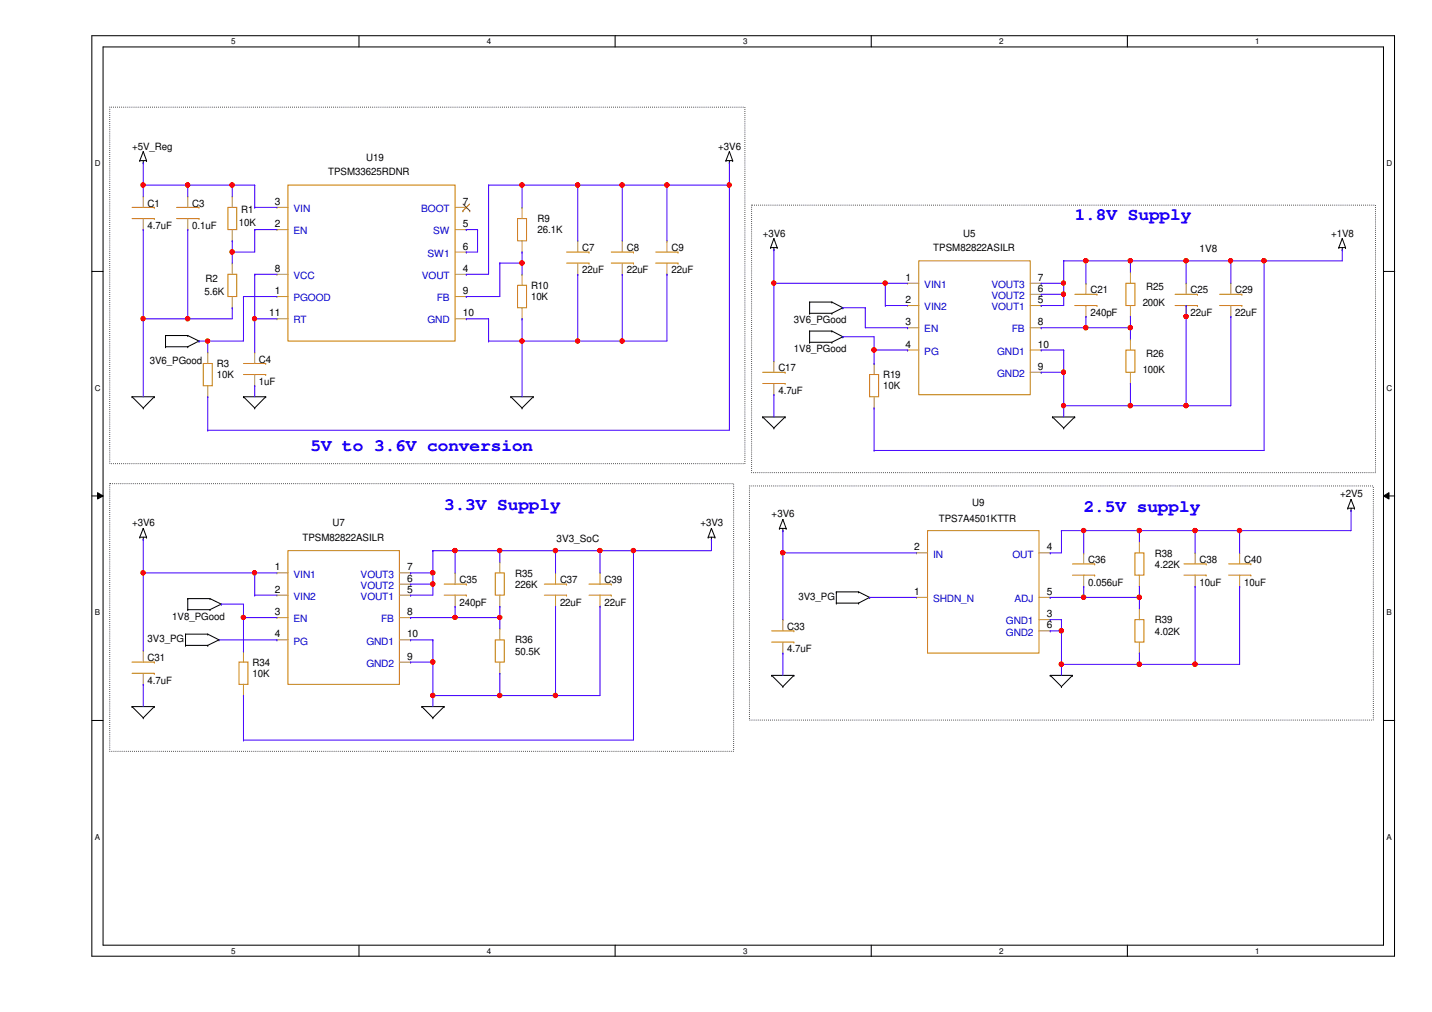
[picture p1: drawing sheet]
<svg xmlns="http://www.w3.org/2000/svg" width="297mm" height="210mm" viewBox="0 0 297 210" stroke-linecap="round" stroke-linejoin="round" font-family="sans-serif">
<path d="M19.1 7.4h270.2v190.9h-270.2zM21.4 9.7h265.6v186.3h-265.6z" fill="none" stroke="#000" stroke-width=".21"/>
<g fill="#fff">
<path d="M47.9 7.7h1v1.8h-1z"/>
<path d="M47.9 196.3h1v1.9h-1z"/>
</g>
<path d="M74.5 7.4v2.3M74.5 196v2.4" fill="none" stroke="#000" stroke-width=".21"/>
<g fill="#fff">
<path d="M101 7.7h.9v1.8h-.9z"/>
<path d="M101 196.3h.9v1.9h-.9z"/>
</g>
<path d="M127.6 7.4v2.3M127.6 196v2.4" fill="none" stroke="#000" stroke-width=".21"/>
<g fill="#fff">
<path d="M154.1 7.7h1v1.8h-1z"/>
<path d="M154.1 196.3h1v1.9h-1z"/>
</g>
<path d="M180.7 7.4v2.3M180.7 196v2.4" fill="none" stroke="#000" stroke-width=".21"/>
<g fill="#fff">
<path d="M207.3 7.7h.9v1.8h-.9z"/>
<path d="M207.3 196.3h.9v1.9h-.9z"/>
</g>
<path d="M233.8 7.4v2.3M233.8 196v2.4" fill="none" stroke="#000" stroke-width=".21"/>
<g fill="#fff">
<path d="M260.4 7.7h.9v1.8h-.9z"/>
<path d="M260.4 196.3h.9v1.9h-.9z"/>
<path d="M19.6 33h1.2v1.9h-1.2z"/>
<path d="M287.6 33h1.2v1.9h-1.2z"/>
<path d="M19.6 79.6h1.2v1.8h-1.2z"/>
<path d="M287.6 79.6h1.2v1.8h-1.2z"/>
</g>
<path d="M19.1 56.3h2.3M287 56.3h2.3" fill="none" stroke="#000" stroke-width=".21"/>
<g fill="#fff">
<path d="M19.6 126.2h1.1v1.8h-1.1z"/>
<path d="M287.6 126.2h1.1v1.8h-1.1z"/>
</g>
<path d="M19.1 102.9h2.3M20.2 102.2l1.2 .7-1.2 .6zM287 102.9l1.1-.7v1.3zM287 102.9h2.3" fill="none" stroke="#000" stroke-width=".21"/>
<path d="M20.2 102.2l1.2 .7-1.2 .6zM287 102.9l1.1-.7v1.3z" fill="#000"/>
<g fill="#fff">
<path d="M19.6 172.7h1.1v1.9h-1.1z"/>
<path d="M287.6 172.7h1.1v1.9h-1.1z"/>
</g>
<g fill="none" stroke="#000" stroke-width=".21">
<path d="M29 33.3h.1M29 33.3h1.4M29.7 33.8h.1M29.7 31.5h.1M29.7 33.3v.5M29.7 31.5l-.7 1.8M29.7 31.5l.7 1.8M30.4 33.3h.1M150.6 33.3h.1M150.6 33.3h1.4M151.3 33.8h.1M151.3 31.5h.1"/>
<path d="M151.3 33.3v.5M151.3 31.5l-.7 1.8M151.3 31.5l.7 1.8M152 33.3h.1M159.9 51.3h.1M159.9 51.3h1.3M160.5 51.8h.1M160.5 49.5h.1M160.5 51.3v.5M160.5 49.5l-.6 1.8M160.5 49.5l.7 1.8M161.2 51.3h.1"/>
<path d="M277.7 51.3h.1M277.7 51.3h1.4M278.4 51.8h.1M278.4 49.5h.1M278.4 51.3v.5M278.4 49.5l-.7 1.8M278.4 49.5l.7 1.8M279.1 51.3h.1M34.3 71.9h.1M34.3 69.6h.1M34.3 69.6h4.6M34.3 71.9h4.6"/>
<path d="M34.3 69.6v2.3M38.9 69.6h.1M38.9 71.9h.1M38.9 69.6l2.4 1.1M41.3 70.7h.1M41.3 70.7l-2.4 1.2M167.9 65h.1M167.9 62.7h.1M167.9 71h.1M167.9 68.7h.1M167.9 62.7h4.7M167.9 65h4.7"/>
<path d="M167.9 62.7v2.3M167.9 68.7v2.3M167.9 68.7h4.7M167.9 71h4.7M172.6 62.7h.1M172.6 65h.1M172.6 68.7h.1M172.6 71h.1M172.6 62.7l2.2 1.1M172.6 68.7l2.2 1.1M174.8 63.8h.1M174.8 69.8h.1"/>
<path d="M174.8 63.8l-2.2 1.2M174.8 69.8l-2.2 1.2M27.4 82.3h.1M27.4 82.3h4.6M27.4 82.3l2.3 2.3M29.7 84.6h.1M32 82.3h.1M32 82.3l-2.3 2.3M50.5 82.3h.1M50.5 82.3h4.6M50.5 82.3l2.3 2.3M52.8 84.6h.1"/>
<path d="M55.1 82.3h.1M55.1 82.3l-2.3 2.3M106 82.3h.1M106 82.3h4.6M106 82.3l2.3 2.3M108.3 84.6h.1M110.6 82.3h.1M110.6 82.3l-2.3 2.3M158.2 86.5h.1M158.2 86.5h4.7M158.2 86.5l2.3 2.3M160.5 88.8h.1"/>
<path d="M162.9 86.5h.1M162.9 86.5l-2.4 2.3M218.3 86.5h.1M218.3 86.5h4.6M218.3 86.5l2.3 2.3M220.6 88.8h.1M222.9 86.5h.1M222.9 86.5l-2.3 2.3M29 111.4h.1M29 111.4h1.4M29.7 111.9h.1M29.7 109.6h.1"/>
<path d="M29.7 111.4v.5M29.7 109.6l-.7 1.8M29.7 109.6l.7 1.8M30.4 111.4h.1M146.9 111.4h.1M146.9 111.4h1.4M147.6 111.9h.1M147.6 109.6h.1M147.6 111.4v.5M147.6 109.6l-.7 1.8M147.6 109.6l.7 1.8M148.3 111.4h.1"/>
<path d="M161.7 109.6h.1M161.7 109.6h1.4M162.4 110.1h.1M162.4 107.7h.1M162.4 109.6v.5M162.4 107.7l-.7 1.9M162.4 107.7l.7 1.9M163.1 109.6h.1M279.6 105.4h.1M279.6 105.4h1.4M280.2 105.9h.1M280.2 103.6h.1"/>
<path d="M280.2 105.4v.5M280.2 103.6l-.6 1.8M280.2 103.6l.8 1.8M281 105.4h.1M38.5 133.9h.1M38.5 131.5h.1M38.5 131.5h4.6M38.5 133.9h4.6M38.5 131.5v2.4M38.9 126.4h.1M38.9 124.2h.1M38.9 124.2h4.7"/>
<path d="M38.9 126.4h4.7M38.9 124.2v2.2M43.1 131.5h.1M43.1 133.9h.1M43.1 131.5l2.3 1.2M43.6 124.2h.1M43.6 126.4h.1M43.6 124.2l2.3 1.1M45.4 132.7h.1M45.4 132.7l-2.3 1.2M45.9 125.3h.1M45.9 125.3l-2.3 1.1"/>
<path d="M173.5 125.1h.1M173.5 122.8h.1M173.5 122.8h4.6M173.5 125.1h4.6M173.5 122.8v2.3M178.1 122.8h.1M178.1 125.1h.1M178.1 122.8l2.3 1.1M180.4 123.9h.1M180.4 123.9l-2.3 1.2M19.1 149.4h2.3M27.4 146.6h.1"/>
<path d="M27.4 146.6h4.6M27.4 146.6l2.3 2.3M29.7 148.9h.1M32 146.6h.1M32 146.6l-2.3 2.3M87.5 146.6h.1M87.5 146.6h4.6M87.5 146.6l2.3 2.3M89.8 148.9h.1M92.1 146.6h.1M92.1 146.6l-2.3 2.3M160.1 140.1h.1"/>
<path d="M160.1 140.1h4.6M160.1 140.1l2.3 2.3M162.4 142.4h.1M164.7 140.1h.1M164.7 140.1l-2.3 2.3M217.8 140.1h.1M217.8 140.1h4.7M217.8 140.1l2.4 2.3M220.2 142.4h.1M222.5 140.1h.1M222.5 140.1l-2.3 2.3M287 149.4h2.3"/>
</g>
<path d="M22.8 22.2h131.7v74h-131.7zM155.9 42.5h129.4v55.5h-129.4zM22.8 100.3h129.4v55.5h-129.4zM155.4 100.8h129.5v48.6h-129.5z" fill="none" stroke="#000" stroke-width=".21" stroke-dasharray="0 .4"/>
<g fill="none" stroke="#cc8006" stroke-width=".21">
<path d="M59.7 38.4h34.7v32.3h-34.7zM27.4 45.3h4.6M27.4 43h4.6M32 45.3h.1M32 43h.1M36.6 45.3h4.7M36.6 43h4.7M41.3 45.3h.1M41.3 43h.1M47.3 43h1.8v4.6h-1.8zM47.3 56.9h1.8v4.6h-1.8zM107.4 45.3h1.8v4.7h-1.8z"/>
<path d="M107.4 59.2h1.8v4.6h-1.8zM117.5 54.6h4.7M117.5 52.3h4.7M122.2 54.6h.1M122.2 52.3h.1M126.8 54.6h4.6M126.8 52.3h4.6M131.4 54.6h.1M131.4 52.3h.1M136 54.6h4.6M136 52.3h4.6M140.6 54.6h.1"/>
<path d="M140.6 52.3h.1M190.6 54.1h23.1v27.8h-23.1zM233.6 58.8h1.8v4.6h-1.8zM42.2 75.4h1.8v4.6h-1.8zM50.5 77.7h4.6M50.5 75.4h4.6M55.1 77.7h.1M55.1 75.4h.1M158.2 79.5h4.7M158.2 77.2h4.7M162.9 79.5h.1M162.9 77.2h.1"/>
<path d="M180.4 77.7h1.8v4.6h-1.8zM222.9 63.4h4.6M222.9 61h4.6M227.5 63.4h.1M227.5 61h.1M233.6 72.6h1.8v4.6h-1.8zM243.8 63.4h4.6M243.8 61h4.6M248.4 63.4h.1M248.4 61h.1M253 63.4h4.6M253 61h4.6"/>
<path d="M257.6 63.4h.1M257.6 61h.1M59.7 114.2h23.1v27.7h-23.1zM102.7 118.8h1.9v4.6h-1.9zM192.4 110.1h23.1v25.4h-23.1zM222.5 119.3h4.6M222.5 117h4.6M227.1 119.3h.1M227.1 117h.1M235.4 114.7h1.9v4.6h-1.9zM245.6 119.3h4.6M245.6 117h4.6"/>
<path d="M250.2 119.3h.1M250.2 117h.1M254.8 119.3h4.7M254.8 117h4.7M259.5 119.3h.1M259.5 117h.1M27.4 139.7h4.6M27.4 137.3h4.6M32 139.7h.1M32 137.3h.1M49.6 137.3h1.8v4.6h-1.8zM92.1 123.4h4.6"/>
<path d="M92.1 121.2h4.6M96.7 123.4h.1M96.7 121.2h.1M102.7 132.7h1.9v4.6h-1.9zM112.9 123.4h4.6M112.9 121.2h4.6M117.5 123.4h.1M117.5 121.2h.1M122.2 123.4h4.6M122.2 121.2h4.6M126.8 123.4h.1M126.8 121.2h.1"/>
<path d="M160.1 133.2h4.6M160.1 130.9h4.6M164.7 133.2h.1M164.7 130.9h.1M235.4 128.5h1.9v4.7h-1.9z"/>
</g>
<g fill="none" stroke="#a84" stroke-width=".21">
<path d="M29.7 40.7h.1M29.7 47.6h.1M29.7 40.7v2.3M29.7 45.3v2.3M38.9 40.7h.1M38.9 47.6h.1M38.9 40.7v2.3M38.9 45.3v2.3M48.2 40.7h.1M48.2 50h.1M48.2 54.6h.1M48.2 40.7v2.3"/>
<path d="M48.2 47.6v2.4M48.2 54.6v2.3M57.4 56.9h.1M57.4 47.6h.1M57.4 43h.1M57.4 56.9h2.3M57.4 47.6h2.3M57.4 43h2.3M94.4 56.9h2.3M94.4 47.6h2.3M94.4 43h2.3M94.4 52.3h2.3"/>
<path d="M96.7 56.9h.1M96.7 52.3h.1M96.7 47.6h.1M96.7 43h.1M108.3 43h.1M108.3 52.3h.1M108.3 56.9h.1M108.3 43v2.3M108.3 50v2.3M108.3 56.9v2.3M119.8 50h.1M119.8 56.9h.1"/>
<path d="M119.8 50v2.3M119.8 54.6v2.3M129.1 50h.1M129.1 56.9h.1M129.1 50v2.3M129.1 54.6v2.3M138.3 50h.1M138.3 56.9h.1M138.3 50v2.3M138.3 54.6v2.3M188.3 58.8h.1M188.3 58.8h2.3"/>
<path d="M213.7 58.8h2.3M216 58.8h.1M225.3 58.8h.1M225.3 58.8v2.2M234.5 56.4h.1M234.5 56.4v2.4M246 58.8h.1M246 58.8v2.2M255.3 58.8h.1M255.3 58.8v2.2M43.1 73.1h.1M43.1 73.1v2.3"/>
<path d="M48.2 63.8h.1M48.2 61.5v2.3M52.8 73.1h.1M52.8 73.1v2.3M52.8 77.7v2.3M57.4 66.1h.1M57.4 61.5h.1M57.4 66.1h2.3M57.4 61.5h2.3M94.4 66.1h2.3M94.4 61.5h2.3M96.7 66.1h.1"/>
<path d="M96.7 61.5h.1M108.3 66.1h.1M108.3 63.8v2.3M160.5 74.9h.1M160.5 74.9v2.3M160.5 79.5v2.4M181.3 75.4h.1M181.3 75.4v2.3M188.3 63.4h.1M188.3 68h.1M188.3 72.6h.1M188.3 63.4h2.3"/>
<path d="M188.3 68h2.3M188.3 72.6h2.3M213.7 63.4h2.3M213.7 68h2.3M213.7 72.6h2.3M213.7 77.2h2.3M213.7 61h2.3M216 68h.1M216 77.2h.1M216 72.6h.1M216 63.4h.1M216 61h.1"/>
<path d="M225.3 65.7h.1M225.3 63.4v2.3M234.5 65.7h.1M234.5 70.3h.1M234.5 79.5h.1M234.5 63.4v2.3M234.5 70.3v2.3M234.5 77.2v2.3M246 65.7h.1M246 63.4v2.3M255.3 65.7h.1M255.3 63.4v2.3"/>
<path d="M43.1 82.3h.1M43.1 80v2.3M52.8 80h.1M160.5 81.9h.1M181.3 84.6h.1M181.3 82.3v2.3M57.4 118.8h.1M57.4 118.8h2.3M82.8 118.8h2.4M85.2 118.8h.1M94.4 118.8h.1M94.4 118.8v2.4"/>
<path d="M103.7 116.5h.1M103.7 116.5v2.3M115.2 118.8h.1M115.2 118.8v2.4M124.5 118.8h.1M124.5 118.8v2.4M190.1 114.7h.1M190.1 114.7h2.3M215.5 114.7h2.3M217.8 114.7h.1M224.8 114.7h.1M224.8 114.7v2.3"/>
<path d="M224.8 119.3v2.3M236.3 112.4h.1M236.3 112.4v2.3M236.3 119.3v2.3M247.9 114.7h.1M247.9 114.7v2.3M247.9 119.3v2.3M257.1 114.7h.1M257.1 114.7v2.3M257.1 119.3v2.3M29.7 135h.1M29.7 135v2.3"/>
<path d="M29.7 139.7v2.2M50.5 135h.1M50.5 135v2.3M57.4 123.4h.1M57.4 128.1h.1M57.4 132.7h.1M57.4 123.4h2.3M57.4 128.1h2.3M57.4 132.7h2.3M82.8 123.4h2.4M82.8 128.1h2.4M82.8 132.7h2.4"/>
<path d="M82.8 137.3h2.4M82.8 121.2h2.4M85.2 128.1h.1M85.2 137.3h.1M85.2 132.7h.1M85.2 123.4h.1M85.2 121.2h.1M94.4 125.8h.1M94.4 123.4v2.4M103.7 125.8h.1M103.7 130.4h.1M103.7 139.7h.1"/>
<path d="M103.7 123.4v2.4M103.7 130.4v2.3M103.7 137.3v2.4M115.2 125.8h.1M115.2 123.4v2.4M124.5 125.8h.1M124.5 123.4v2.4M162.4 128.5h.1M162.4 135.5h.1M162.4 128.5v2.4M162.4 133.2v2.3M190.1 123.9h.1"/>
<path d="M190.1 123.9h2.3M215.5 123.9h2.3M215.5 128.5h2.3M215.5 130.9h2.3M217.8 123.9h.1M217.8 128.5h.1M217.8 130.9h.1M224.8 121.6h.1M236.3 121.6h.1M236.3 126.2h.1M236.3 135.5h.1M236.3 126.2v2.3"/>
<path d="M236.3 133.2v2.3M247.9 121.6h.1M257.1 121.6h.1M29.7 141.9h.1M50.5 144.3h.1M50.5 141.9v2.4"/>
</g>
<path d="M96 43.7h.1M96.1 42.3l1.4 1.4M97.4 42.3l-1.4 1.4M97.5 43.7h.1" fill="none" stroke="#804000" stroke-width=".21"/>
<path d="M29.7 33.8h.1M29.7 33.8v4.6" fill="none" stroke="#4200ff" stroke-width=".21"/>
<circle cx="29.7" cy="38.4" r=".44" fill="#f00"/>
<circle cx="29.7" cy="38.4" r=".44" fill="none" stroke="#f00" stroke-width=".21"/>
<path d="M29.7 38.4h.1M29.7 38.4h9.2M29.7 38.4v2.3M38.9 38.4h.1M38.9 38.4v2.3M151.3 33.8h.1M151.3 33.8v4.6" fill="none" stroke="#4200ff" stroke-width=".21"/>
<circle cx="38.9" cy="38.4" r=".45" fill="#f00"/>
<circle cx="38.9" cy="38.4" r=".45" fill="none" stroke="#f00" stroke-width=".21"/>
<path d="M38.9 38.4h.1M38.9 38.4h13.9M48.2 38.4h.1" fill="none" stroke="#4200ff" stroke-width=".21"/>
<circle cx="48.1" cy="38.4" r=".45" fill="#f00"/>
<circle cx="48.1" cy="38.4" r=".45" fill="none" stroke="#f00" stroke-width=".21"/>
<path d="M48.2 38.4h.1M48.2 38.4v2.3M52.8 38.4h.1M52.8 38.4v4.6M101.3 38.4h.1M101.3 38.4h18.5M101.3 38.4v18.5M108.3 38.4h.1M108.3 38.4v4.6" fill="none" stroke="#4200ff" stroke-width=".21"/>
<circle cx="108.3" cy="38.4" r=".45" fill="#f00"/>
<circle cx="108.3" cy="38.4" r=".45" fill="none" stroke="#f00" stroke-width=".21"/>
<path d="M119.8 38.4h.1M119.8 38.4v11.6M119.8 38.4h9.3" fill="none" stroke="#4200ff" stroke-width=".21"/>
<circle cx="129" cy="38.4" r=".45" fill="#f00"/>
<circle cx="129" cy="38.4" r=".45" fill="none" stroke="#f00" stroke-width=".21"/>
<circle cx="119.8" cy="38.4" r=".45" fill="#f00"/>
<circle cx="119.8" cy="38.4" r=".45" fill="none" stroke="#f00" stroke-width=".21"/>
<path d="M129.1 38.4h.1M129.1 38.4v11.6M129.1 38.4h9.2M138.3 38.4h.1M138.3 38.4v11.6M151.3 38.4h.1M151.3 38.4v50.8" fill="none" stroke="#4200ff" stroke-width=".21"/>
<circle cx="151.2" cy="38.4" r=".44" fill="#f00"/>
<circle cx="151.2" cy="38.4" r=".44" fill="none" stroke="#f00" stroke-width=".21"/>
<path d="M29.7 47.6h.1M29.7 47.6v18.5M52.8 43h.1M52.8 43h4.6" fill="none" stroke="#4200ff" stroke-width=".21"/>
<circle cx="29.7" cy="66.1" r=".44" fill="#f00"/>
<circle cx="29.7" cy="66.1" r=".44" fill="none" stroke="#f00" stroke-width=".21"/>
<path d="M38.9 47.6h.1M38.9 47.6v18.5" fill="none" stroke="#4200ff" stroke-width=".21"/>
<circle cx="38.9" cy="66.1" r=".45" fill="#f00"/>
<circle cx="38.9" cy="66.1" r=".45" fill="none" stroke="#f00" stroke-width=".21"/>
<path d="M48.2 50h.1M48.2 50v2.3M52.8 47.6h.1M52.8 47.6v4.7M52.8 47.6h4.6M96.7 47.6h.1M96.7 47.6h2.4M99.1 47.6h.1M99.1 47.6v4.7" fill="none" stroke="#4200ff" stroke-width=".21"/>
<circle cx="48.1" cy="52.3" r=".45" fill="#f00"/>
<circle cx="48.1" cy="52.3" r=".45" fill="none" stroke="#f00" stroke-width=".21"/>
<path d="M48.2 52.3h.1M48.2 52.3v2.3M48.2 52.3h4.6M96.7 52.3h.1M96.7 52.3h2.4M108.3 52.3h.1M108.3 52.3v2.3" fill="none" stroke="#4200ff" stroke-width=".21"/>
<circle cx="108.3" cy="54.5" r=".45" fill="#f00"/>
<circle cx="108.3" cy="54.5" r=".45" fill="none" stroke="#f00" stroke-width=".21"/>
<path d="M52.8 56.9h.1M52.8 56.9v9.2M103.7 54.6h.1M103.7 54.6h4.6M103.7 54.6v6.9M108.3 54.6h.1M108.3 54.6v2.3" fill="none" stroke="#4200ff" stroke-width=".21"/>
<circle cx="52.8" cy="66.1" r=".44" fill="#f00"/>
<circle cx="52.8" cy="66.1" r=".44" fill="none" stroke="#f00" stroke-width=".21"/>
<path d="M52.8 56.9h.1M52.8 56.9h4.6M96.7 56.9h.1M96.7 56.9h4.6M119.8 56.9h.1M119.8 56.9v13.8" fill="none" stroke="#4200ff" stroke-width=".21"/>
<circle cx="119.8" cy="70.7" r=".44" fill="#f00"/>
<circle cx="119.8" cy="70.7" r=".44" fill="none" stroke="#f00" stroke-width=".21"/>
<path d="M129.1 56.9h.1M129.1 56.9v13.8" fill="none" stroke="#4200ff" stroke-width=".21"/>
<circle cx="129.1" cy="70.7" r=".44" fill="#f00"/>
<circle cx="129.1" cy="70.7" r=".44" fill="none" stroke="#f00" stroke-width=".21"/>
<g fill="none" stroke="#4200ff" stroke-width=".21">
<path d="M138.3 56.9h.1M138.3 56.9v13.8M29.7 66.1h.1M29.7 66.1v16.2M38.9 66.1h.1M41.3 70.7h.1M43.1 70.7h.1M43.1 70.7v2.4M48.2 63.8h.1M48.2 63.8v2.3h-18.5M50.5 61.5h.1M50.5 61.5v9.2h-9.2"/>
<path d="M50.5 61.5h6.9M52.8 66.1h.1M52.8 66.1h4.6M52.8 66.1v7M96.7 61.5h.1M96.7 66.1h.1M96.7 61.5h7M96.7 66.1h4.6M101.3 66.1h.1M101.3 66.1v4.6M108.3 66.1h.1M108.3 66.1v4.6"/>
</g>
<circle cx="43.1" cy="70.7" r=".44" fill="#f00"/>
<circle cx="43.1" cy="70.7" r=".44" fill="none" stroke="#f00" stroke-width=".21"/>
<path d="M101.3 70.7h.1M101.3 70.7h7M108.3 70.7h.1M108.3 70.7v11.6" fill="none" stroke="#4200ff" stroke-width=".21"/>
<circle cx="108.3" cy="70.7" r=".44" fill="#f00"/>
<circle cx="108.3" cy="70.7" r=".44" fill="none" stroke="#f00" stroke-width=".21"/>
<path d="M160.5 51.8h.1M160.5 51.8v7M108.3 70.7h.1M108.3 70.7h30M119.8 70.7h.1M129.1 70.7h.1M43.1 82.3h.1M43.1 89.2h.1M43.1 82.3v6.9M43.1 89.2h108.2M52.8 80h.1M52.8 80v2.3" fill="none" stroke="#4200ff" stroke-width=".21"/>
<circle cx="160.5" cy="58.7" r=".44" fill="#f00"/>
<circle cx="160.5" cy="58.7" r=".44" fill="none" stroke="#f00" stroke-width=".21"/>
<path d="M220.6 54.1h.1M220.6 54.1h4.7M220.6 54.1v4.7M278.4 51.8h.1M278.4 51.8v2.3" fill="none" stroke="#4200ff" stroke-width=".21"/>
<circle cx="220.6" cy="58.7" r=".43" fill="#f00"/>
<circle cx="220.6" cy="58.7" r=".43" fill="none" stroke="#f00" stroke-width=".21"/>
<path d="M225.3 54.1h.1M225.3 54.1h9.2" fill="none" stroke="#4200ff" stroke-width=".21"/>
<circle cx="234.5" cy="54.1" r=".45" fill="#f00"/>
<circle cx="234.5" cy="54.1" r=".45" fill="none" stroke="#f00" stroke-width=".21"/>
<path d="M225.3 54.1h.1M225.3 54.1v4.7" fill="none" stroke="#4200ff" stroke-width=".21"/>
<circle cx="225.2" cy="54.1" r=".45" fill="#f00"/>
<circle cx="225.2" cy="54.1" r=".45" fill="none" stroke="#f00" stroke-width=".21"/>
<path d="M234.5 54.1h.1M234.5 54.1v2.3M234.5 54.1h11.5M246 54.1h.1M246 54.1v4.7" fill="none" stroke="#4200ff" stroke-width=".21"/>
<circle cx="246" cy="54.1" r=".45" fill="#f00"/>
<circle cx="246" cy="54.1" r=".45" fill="none" stroke="#f00" stroke-width=".21"/>
<path d="M246 54.1h.1M246 54.1h9.3M255.3 54.1h.1M255.3 54.1v4.7" fill="none" stroke="#4200ff" stroke-width=".21"/>
<circle cx="255.3" cy="54.1" r=".44" fill="#f00"/>
<circle cx="255.3" cy="54.1" r=".44" fill="none" stroke="#f00" stroke-width=".21"/>
<path d="M255.3 54.1h.1M255.3 54.1h6.9M262.2 54.1h.1M262.2 54.1v39.3" fill="none" stroke="#4200ff" stroke-width=".21"/>
<circle cx="262.2" cy="54.1" r=".45" fill="#f00"/>
<circle cx="262.2" cy="54.1" r=".45" fill="none" stroke="#f00" stroke-width=".21"/>
<path d="M160.5 58.8h.1M160.5 58.8v16.1M160.5 58.8h23.1M183.6 58.8h.1M183.6 58.8v4.6M262.2 54.1h.1M262.2 54.1h16.2" fill="none" stroke="#4200ff" stroke-width=".21"/>
<circle cx="183.6" cy="58.7" r=".44" fill="#f00"/>
<circle cx="183.6" cy="58.7" r=".44" fill="none" stroke="#f00" stroke-width=".21"/>
<path d="M183.6 58.8h.1M183.6 58.8h4.7M216 58.8h.1M216 58.8h4.6M220.6 58.8h.1M220.6 58.8v2.2h-4.6M216 61h.1" fill="none" stroke="#4200ff" stroke-width=".21"/>
<circle cx="220.6" cy="61" r=".44" fill="#f00"/>
<circle cx="220.6" cy="61" r=".44" fill="none" stroke="#f00" stroke-width=".21"/>
<path d="M183.6 63.4h.1M183.6 63.4h4.7M216 63.4h.1M220.6 61h.1M220.6 61v2.4h-4.6M225.3 65.7h.1M225.3 65.7v2.3M234.5 65.7h.1M234.5 65.7v2.3M246 63.4h.1M246 65.7h.1M246 63.4v20.8" fill="none" stroke="#4200ff" stroke-width=".21"/>
<circle cx="246" cy="84.1" r=".45" fill="#f00"/>
<circle cx="246" cy="84.1" r=".45" fill="none" stroke="#f00" stroke-width=".21"/>
<circle cx="246" cy="65.6" r=".45" fill="#f00"/>
<circle cx="246" cy="65.6" r=".45" fill="none" stroke="#f00" stroke-width=".21"/>
<path d="M216 68h.1M216 68h9.3M255.3 65.7h.1M255.3 65.7v18.5" fill="none" stroke="#4200ff" stroke-width=".21"/>
<circle cx="225.2" cy="68" r=".45" fill="#f00"/>
<circle cx="225.2" cy="68" r=".45" fill="none" stroke="#f00" stroke-width=".21"/>
<path d="M225.3 68h.1M225.3 68h9.2" fill="none" stroke="#4200ff" stroke-width=".21"/>
<circle cx="234.5" cy="68" r=".45" fill="#f00"/>
<circle cx="234.5" cy="68" r=".45" fill="none" stroke="#f00" stroke-width=".21"/>
<path d="M174.8 69.8h.1M174.8 69.8h6.5v2.8M181.3 72.6h.1M234.5 68h.1M234.5 68v2.3" fill="none" stroke="#4200ff" stroke-width=".21"/>
<circle cx="181.3" cy="72.6" r=".45" fill="#f00"/>
<circle cx="181.3" cy="72.6" r=".45" fill="none" stroke="#f00" stroke-width=".21"/>
<path d="M216 72.6h.1M216 77.2h.1M216 72.6h4.6M216 77.2h4.6M220.6 72.6h.1M220.6 77.2h.1M220.6 72.6v11.6" fill="none" stroke="#4200ff" stroke-width=".21"/>
<circle cx="220.6" cy="77.2" r=".44" fill="#f00"/>
<circle cx="220.6" cy="77.2" r=".44" fill="none" stroke="#f00" stroke-width=".21"/>
<path d="M234.5 79.5h.1M234.5 79.5v4.7h-13.9M160.5 81.9h.1M160.5 81.9v4.6M181.3 84.6h.1M181.3 84.6v8.8M220.6 84.2h.1" fill="none" stroke="#4200ff" stroke-width=".21"/>
<circle cx="234.5" cy="84.1" r=".45" fill="#f00"/>
<circle cx="234.5" cy="84.1" r=".45" fill="none" stroke="#f00" stroke-width=".21"/>
<circle cx="220.6" cy="84.1" r=".44" fill="#f00"/>
<circle cx="220.6" cy="84.1" r=".44" fill="none" stroke="#f00" stroke-width=".21"/>
<path d="M138.3 38.4h.1M138.3 38.4h13M181.3 93.4h.1M181.3 93.4h80.9M220.6 84.2h.1M220.6 84.2v2.3M234.5 84.2h.1M234.5 84.2h20.8M246 84.2h.1" fill="none" stroke="#4200ff" stroke-width=".21"/>
<circle cx="138.3" cy="38.4" r=".45" fill="#f00"/>
<circle cx="138.3" cy="38.4" r=".45" fill="none" stroke="#f00" stroke-width=".21"/>
<path d="M174.8 63.8h.1M174.8 63.8h4.7M179.5 63.8h.1M179.5 63.8v4.2h8.8M188.3 68h.1M29.7 111.9h.1M29.7 111.9v6.9M89.8 114.2h.1M89.8 114.2v4.6M89.8 114.2h4.6M147.6 111.9h.1M147.6 111.9v2.3" fill="none" stroke="#4200ff" stroke-width=".21"/>
<circle cx="94.4" cy="114.2" r=".45" fill="#f00"/>
<circle cx="94.4" cy="114.2" r=".45" fill="none" stroke="#f00" stroke-width=".21"/>
<path d="M94.4 114.2h.1M94.4 114.2h9.3M94.4 114.2v4.6M103.7 114.2h.1M103.7 114.2v2.3" fill="none" stroke="#4200ff" stroke-width=".21"/>
<circle cx="103.6" cy="114.2" r=".45" fill="#f00"/>
<circle cx="103.6" cy="114.2" r=".45" fill="none" stroke="#f00" stroke-width=".21"/>
<path d="M103.7 114.2h.1M103.7 114.2h20.8M115.2 114.2h.1M115.2 114.2v4.6" fill="none" stroke="#4200ff" stroke-width=".21"/>
<circle cx="124.4" cy="114.2" r=".45" fill="#f00"/>
<circle cx="124.4" cy="114.2" r=".45" fill="none" stroke="#f00" stroke-width=".21"/>
<circle cx="115.2" cy="114.2" r=".45" fill="#f00"/>
<circle cx="115.2" cy="114.2" r=".45" fill="none" stroke="#f00" stroke-width=".21"/>
<path d="M124.5 114.2h.1M124.5 114.2h23.1M124.5 114.2v4.6M131.4 114.2h.1M131.4 114.2v39.3" fill="none" stroke="#4200ff" stroke-width=".21"/>
<circle cx="131.4" cy="114.2" r=".45" fill="#f00"/>
<circle cx="131.4" cy="114.2" r=".45" fill="none" stroke="#f00" stroke-width=".21"/>
<path d="M29.7 118.8h.1M29.7 118.8v16.2" fill="none" stroke="#4200ff" stroke-width=".21"/>
<circle cx="29.7" cy="118.8" r=".44" fill="#f00"/>
<circle cx="29.7" cy="118.8" r=".44" fill="none" stroke="#f00" stroke-width=".21"/>
<path d="M29.7 118.8h.1M29.7 118.8h27.7M52.8 118.8h.1" fill="none" stroke="#4200ff" stroke-width=".21"/>
<circle cx="52.8" cy="118.8" r=".44" fill="#f00"/>
<circle cx="52.8" cy="118.8" r=".44" fill="none" stroke="#f00" stroke-width=".21"/>
<path d="M52.8 118.8h.1M52.8 118.8v4.6M85.2 118.8h.1M85.2 118.8h4.6" fill="none" stroke="#4200ff" stroke-width=".21"/>
<circle cx="89.8" cy="118.8" r=".45" fill="#f00"/>
<circle cx="89.8" cy="118.8" r=".45" fill="none" stroke="#f00" stroke-width=".21"/>
<path d="M89.8 118.8h.1M89.8 118.8v2.4h-4.6M85.2 121.2h.1" fill="none" stroke="#4200ff" stroke-width=".21"/>
<circle cx="89.8" cy="121.1" r=".45" fill="#f00"/>
<circle cx="89.8" cy="121.1" r=".45" fill="none" stroke="#f00" stroke-width=".21"/>
<path d="M52.8 123.4h.1M52.8 123.4h4.6M85.2 123.4h.1M89.8 121.2h.1M89.8 121.2v2.2h-4.6M94.4 125.8h.1M94.4 125.8v2.3M103.7 125.8h.1M103.7 125.8v2.3M115.2 125.8h.1M115.2 125.8v18.5" fill="none" stroke="#4200ff" stroke-width=".21"/>
<circle cx="115.2" cy="144.2" r=".45" fill="#f00"/>
<circle cx="115.2" cy="144.2" r=".45" fill="none" stroke="#f00" stroke-width=".21"/>
<path d="M85.2 128.1h.1M85.2 128.1h9.2M124.5 125.8h.1M124.5 125.8v18.5" fill="none" stroke="#4200ff" stroke-width=".21"/>
<circle cx="94.4" cy="128.1" r=".44" fill="#f00"/>
<circle cx="94.4" cy="128.1" r=".44" fill="none" stroke="#f00" stroke-width=".21"/>
<path d="M94.4 128.1h.1M94.4 128.1h9.3M103.7 128.1h.1M103.7 128.1v2.3" fill="none" stroke="#4200ff" stroke-width=".21"/>
<circle cx="103.7" cy="128.1" r=".44" fill="#f00"/>
<circle cx="103.7" cy="128.1" r=".44" fill="none" stroke="#f00" stroke-width=".21"/>
<path d="M45.4 132.7h12M57.4 132.7h.1M85.2 132.7h.1M85.2 137.3h.1M85.2 132.7h4.6M89.8 132.7h.1M89.8 132.7v4.6h-4.6" fill="none" stroke="#4200ff" stroke-width=".21"/>
<circle cx="89.8" cy="137.3" r=".45" fill="#f00"/>
<circle cx="89.8" cy="137.3" r=".45" fill="none" stroke="#f00" stroke-width=".21"/>
<path d="M89.8 137.3h.1M89.8 137.3v7" fill="none" stroke="#4200ff" stroke-width=".21"/>
<circle cx="89.8" cy="144.2" r=".45" fill="#f00"/>
<circle cx="89.8" cy="144.2" r=".45" fill="none" stroke="#f00" stroke-width=".21"/>
<path d="M103.7 139.7h.1M103.7 139.7v4.6h-13.9M29.7 141.9h.1M29.7 141.9v4.7M50.5 144.3h.1M50.5 144.3v9.2M89.8 144.3h.1" fill="none" stroke="#4200ff" stroke-width=".21"/>
<circle cx="103.6" cy="144.2" r=".45" fill="#f00"/>
<circle cx="103.6" cy="144.2" r=".45" fill="none" stroke="#f00" stroke-width=".21"/>
<g fill="none" stroke="#4200ff" stroke-width=".21">
<path d="M162.4 110.1h.1M162.4 110.1v4.6M220.2 110.1h.1M220.2 110.1h4.6M280.2 105.9h.1M280.2 105.9v4.2M45.9 125.3h.1M45.9 125.3h4.6v2.8M50.5 128.1h.1M50.5 128.1h6.9M50.5 153.5h.1M50.5 153.5h80.9"/>
<path d="M89.8 144.3h.1M89.8 144.3v2.3M103.7 144.3h.1M103.7 144.3h20.8M115.2 144.3h.1"/>
</g>
<circle cx="224.8" cy="110" r=".45" fill="#f00"/>
<circle cx="224.8" cy="110" r=".45" fill="none" stroke="#f00" stroke-width=".21"/>
<path d="M220.2 110.1h.1M220.2 110.1v4.6M224.8 110.1h.1M224.8 110.1v4.6M224.8 110.1h23.1M236.3 110.1h.1M236.3 110.1v2.3" fill="none" stroke="#4200ff" stroke-width=".21"/>
<circle cx="247.9" cy="110" r=".45" fill="#f00"/>
<circle cx="247.9" cy="110" r=".45" fill="none" stroke="#f00" stroke-width=".21"/>
<circle cx="236.3" cy="110" r=".45" fill="#f00"/>
<circle cx="236.3" cy="110" r=".45" fill="none" stroke="#f00" stroke-width=".21"/>
<path d="M247.9 110.1h.1M247.9 110.1v4.6M247.9 110.1h32.3M257.1 110.1h.1M257.1 110.1v4.6" fill="none" stroke="#4200ff" stroke-width=".21"/>
<circle cx="257.1" cy="110" r=".45" fill="#f00"/>
<circle cx="257.1" cy="110" r=".45" fill="none" stroke="#f00" stroke-width=".21"/>
<path d="M162.4 114.7h.1M162.4 114.7h27.7" fill="none" stroke="#4200ff" stroke-width=".21"/>
<circle cx="162.4" cy="114.7" r=".45" fill="#f00"/>
<circle cx="162.4" cy="114.7" r=".45" fill="none" stroke="#f00" stroke-width=".21"/>
<path d="M162.4 114.7h.1M162.4 114.7v13.8M217.8 114.7h.1M217.8 114.7h2.4M224.8 121.6h.1M224.8 121.6v2.3M236.3 121.6h.1M236.3 121.6v2.3M247.9 121.6h.1M247.9 121.6v16.2" fill="none" stroke="#4200ff" stroke-width=".21"/>
<circle cx="247.9" cy="137.8" r=".45" fill="#f00"/>
<circle cx="247.9" cy="137.8" r=".45" fill="none" stroke="#f00" stroke-width=".21"/>
<path d="M217.8 123.9h.1M217.8 123.9h7M257.1 121.6h.1M257.1 121.6v16.2" fill="none" stroke="#4200ff" stroke-width=".21"/>
<circle cx="224.8" cy="123.9" r=".45" fill="#f00"/>
<circle cx="224.8" cy="123.9" r=".45" fill="none" stroke="#f00" stroke-width=".21"/>
<path d="M224.8 123.9h.1M224.8 123.9h11.5" fill="none" stroke="#4200ff" stroke-width=".21"/>
<circle cx="236.3" cy="123.9" r=".45" fill="#f00"/>
<circle cx="236.3" cy="123.9" r=".45" fill="none" stroke="#f00" stroke-width=".21"/>
<path d="M217.8 128.5h.1M217.8 128.5h2.4M220.2 128.5h.1M220.2 128.5v2.4M236.3 123.9h.1M236.3 123.9v2.3" fill="none" stroke="#4200ff" stroke-width=".21"/>
<circle cx="220.1" cy="130.8" r=".45" fill="#f00"/>
<circle cx="220.1" cy="130.8" r=".45" fill="none" stroke="#f00" stroke-width=".21"/>
<path d="M162.4 135.5h.1M162.4 135.5v4.6M217.8 130.9h.1M217.8 130.9h2.4M220.2 130.9h.1M220.2 137.8h.1M220.2 130.9v9.2M236.3 135.5h.1M236.3 135.5v2.3h-16.1" fill="none" stroke="#4200ff" stroke-width=".21"/>
<circle cx="236.3" cy="137.8" r=".45" fill="#f00"/>
<circle cx="236.3" cy="137.8" r=".45" fill="none" stroke="#f00" stroke-width=".21"/>
<circle cx="220.1" cy="137.8" r=".45" fill="#f00"/>
<circle cx="220.1" cy="137.8" r=".45" fill="none" stroke="#f00" stroke-width=".21"/>
<path d="M181.3 75.4h.1M188.3 72.6h.1M188.3 72.6h-7v2.8M50.5 135h.1M50.5 128.1v6.9M180.4 123.9h.1M180.4 123.9h9.7M236.3 137.8h.1M236.3 137.8h20.8M247.9 137.8h.1" fill="none" stroke="#4200ff" stroke-width=".21"/>
<circle cx="50.5" cy="128.1" r=".44" fill="#f00"/>
<circle cx="50.5" cy="128.1" r=".44" fill="none" stroke="#f00" stroke-width=".21"/>
<circle cx="29.7" cy="38.4" r=".44" fill="#f00"/>
<circle cx="29.7" cy="38.4" r=".44" fill="none" stroke="#f00" stroke-width=".21"/>
<circle cx="38.9" cy="38.4" r=".45" fill="#f00"/>
<circle cx="38.9" cy="38.4" r=".45" fill="none" stroke="#f00" stroke-width=".21"/>
<circle cx="48.1" cy="38.4" r=".45" fill="#f00"/>
<circle cx="48.1" cy="38.4" r=".45" fill="none" stroke="#f00" stroke-width=".21"/>
<circle cx="108.3" cy="38.4" r=".45" fill="#f00"/>
<circle cx="108.3" cy="38.4" r=".45" fill="none" stroke="#f00" stroke-width=".21"/>
<circle cx="129" cy="38.4" r=".45" fill="#f00"/>
<circle cx="129" cy="38.4" r=".45" fill="none" stroke="#f00" stroke-width=".21"/>
<circle cx="119.8" cy="38.4" r=".45" fill="#f00"/>
<circle cx="119.8" cy="38.4" r=".45" fill="none" stroke="#f00" stroke-width=".21"/>
<circle cx="151.2" cy="38.4" r=".44" fill="#f00"/>
<circle cx="151.2" cy="38.4" r=".44" fill="none" stroke="#f00" stroke-width=".21"/>
<circle cx="29.7" cy="66.1" r=".44" fill="#f00"/>
<circle cx="29.7" cy="66.1" r=".44" fill="none" stroke="#f00" stroke-width=".21"/>
<circle cx="38.9" cy="66.1" r=".45" fill="#f00"/>
<circle cx="38.9" cy="66.1" r=".45" fill="none" stroke="#f00" stroke-width=".21"/>
<circle cx="48.1" cy="52.3" r=".45" fill="#f00"/>
<circle cx="48.1" cy="52.3" r=".45" fill="none" stroke="#f00" stroke-width=".21"/>
<circle cx="108.3" cy="54.5" r=".45" fill="#f00"/>
<circle cx="108.3" cy="54.5" r=".45" fill="none" stroke="#f00" stroke-width=".21"/>
<circle cx="52.8" cy="66.1" r=".44" fill="#f00"/>
<circle cx="52.8" cy="66.1" r=".44" fill="none" stroke="#f00" stroke-width=".21"/>
<circle cx="119.8" cy="70.7" r=".44" fill="#f00"/>
<circle cx="119.8" cy="70.7" r=".44" fill="none" stroke="#f00" stroke-width=".21"/>
<circle cx="129.1" cy="70.7" r=".44" fill="#f00"/>
<circle cx="129.1" cy="70.7" r=".44" fill="none" stroke="#f00" stroke-width=".21"/>
<circle cx="43.1" cy="70.7" r=".44" fill="#f00"/>
<circle cx="43.1" cy="70.7" r=".44" fill="none" stroke="#f00" stroke-width=".21"/>
<circle cx="108.3" cy="70.7" r=".44" fill="#f00"/>
<circle cx="108.3" cy="70.7" r=".44" fill="none" stroke="#f00" stroke-width=".21"/>
<circle cx="160.5" cy="58.7" r=".44" fill="#f00"/>
<circle cx="160.5" cy="58.7" r=".44" fill="none" stroke="#f00" stroke-width=".21"/>
<circle cx="220.6" cy="58.7" r=".43" fill="#f00"/>
<circle cx="220.6" cy="58.7" r=".43" fill="none" stroke="#f00" stroke-width=".21"/>
<circle cx="234.5" cy="54.1" r=".45" fill="#f00"/>
<circle cx="234.5" cy="54.1" r=".45" fill="none" stroke="#f00" stroke-width=".21"/>
<circle cx="225.2" cy="54.1" r=".45" fill="#f00"/>
<circle cx="225.2" cy="54.1" r=".45" fill="none" stroke="#f00" stroke-width=".21"/>
<circle cx="246" cy="54.1" r=".45" fill="#f00"/>
<circle cx="246" cy="54.1" r=".45" fill="none" stroke="#f00" stroke-width=".21"/>
<circle cx="255.3" cy="54.1" r=".44" fill="#f00"/>
<circle cx="255.3" cy="54.1" r=".44" fill="none" stroke="#f00" stroke-width=".21"/>
<circle cx="262.2" cy="54.1" r=".45" fill="#f00"/>
<circle cx="262.2" cy="54.1" r=".45" fill="none" stroke="#f00" stroke-width=".21"/>
<circle cx="183.6" cy="58.7" r=".44" fill="#f00"/>
<circle cx="183.6" cy="58.7" r=".44" fill="none" stroke="#f00" stroke-width=".21"/>
<circle cx="220.6" cy="61" r=".44" fill="#f00"/>
<circle cx="220.6" cy="61" r=".44" fill="none" stroke="#f00" stroke-width=".21"/>
<circle cx="246" cy="84.1" r=".45" fill="#f00"/>
<circle cx="246" cy="84.1" r=".45" fill="none" stroke="#f00" stroke-width=".21"/>
<circle cx="246" cy="65.6" r=".45" fill="#f00"/>
<circle cx="246" cy="65.6" r=".45" fill="none" stroke="#f00" stroke-width=".21"/>
<circle cx="225.2" cy="68" r=".45" fill="#f00"/>
<circle cx="225.2" cy="68" r=".45" fill="none" stroke="#f00" stroke-width=".21"/>
<circle cx="234.5" cy="68" r=".45" fill="#f00"/>
<circle cx="234.5" cy="68" r=".45" fill="none" stroke="#f00" stroke-width=".21"/>
<circle cx="181.3" cy="72.6" r=".45" fill="#f00"/>
<circle cx="181.3" cy="72.6" r=".45" fill="none" stroke="#f00" stroke-width=".21"/>
<circle cx="220.6" cy="77.2" r=".44" fill="#f00"/>
<circle cx="220.6" cy="77.2" r=".44" fill="none" stroke="#f00" stroke-width=".21"/>
<circle cx="234.5" cy="84.1" r=".45" fill="#f00"/>
<circle cx="234.5" cy="84.1" r=".45" fill="none" stroke="#f00" stroke-width=".21"/>
<circle cx="220.6" cy="84.1" r=".44" fill="#f00"/>
<circle cx="220.6" cy="84.1" r=".44" fill="none" stroke="#f00" stroke-width=".21"/>
<circle cx="138.3" cy="38.4" r=".45" fill="#f00"/>
<circle cx="138.3" cy="38.4" r=".45" fill="none" stroke="#f00" stroke-width=".21"/>
<circle cx="94.4" cy="114.2" r=".45" fill="#f00"/>
<circle cx="94.4" cy="114.2" r=".45" fill="none" stroke="#f00" stroke-width=".21"/>
<circle cx="103.6" cy="114.2" r=".45" fill="#f00"/>
<circle cx="103.6" cy="114.2" r=".45" fill="none" stroke="#f00" stroke-width=".21"/>
<circle cx="124.4" cy="114.2" r=".45" fill="#f00"/>
<circle cx="124.4" cy="114.2" r=".45" fill="none" stroke="#f00" stroke-width=".21"/>
<circle cx="115.2" cy="114.2" r=".45" fill="#f00"/>
<circle cx="115.2" cy="114.2" r=".45" fill="none" stroke="#f00" stroke-width=".21"/>
<circle cx="131.4" cy="114.2" r=".45" fill="#f00"/>
<circle cx="131.4" cy="114.2" r=".45" fill="none" stroke="#f00" stroke-width=".21"/>
<circle cx="29.7" cy="118.8" r=".44" fill="#f00"/>
<circle cx="29.7" cy="118.8" r=".44" fill="none" stroke="#f00" stroke-width=".21"/>
<circle cx="52.8" cy="118.8" r=".44" fill="#f00"/>
<circle cx="52.8" cy="118.8" r=".44" fill="none" stroke="#f00" stroke-width=".21"/>
<circle cx="89.8" cy="118.8" r=".45" fill="#f00"/>
<circle cx="89.8" cy="118.8" r=".45" fill="none" stroke="#f00" stroke-width=".21"/>
<circle cx="89.8" cy="121.1" r=".45" fill="#f00"/>
<circle cx="89.8" cy="121.1" r=".45" fill="none" stroke="#f00" stroke-width=".21"/>
<circle cx="115.2" cy="144.2" r=".45" fill="#f00"/>
<circle cx="115.2" cy="144.2" r=".45" fill="none" stroke="#f00" stroke-width=".21"/>
<circle cx="94.4" cy="128.1" r=".44" fill="#f00"/>
<circle cx="94.4" cy="128.1" r=".44" fill="none" stroke="#f00" stroke-width=".21"/>
<circle cx="103.7" cy="128.1" r=".44" fill="#f00"/>
<circle cx="103.7" cy="128.1" r=".44" fill="none" stroke="#f00" stroke-width=".21"/>
<circle cx="89.8" cy="137.3" r=".45" fill="#f00"/>
<circle cx="89.8" cy="137.3" r=".45" fill="none" stroke="#f00" stroke-width=".21"/>
<circle cx="89.8" cy="144.2" r=".45" fill="#f00"/>
<circle cx="89.8" cy="144.2" r=".45" fill="none" stroke="#f00" stroke-width=".21"/>
<circle cx="103.6" cy="144.2" r=".45" fill="#f00"/>
<circle cx="103.6" cy="144.2" r=".45" fill="none" stroke="#f00" stroke-width=".21"/>
<circle cx="224.8" cy="110" r=".45" fill="#f00"/>
<circle cx="224.8" cy="110" r=".45" fill="none" stroke="#f00" stroke-width=".21"/>
<circle cx="247.9" cy="110" r=".45" fill="#f00"/>
<circle cx="247.9" cy="110" r=".45" fill="none" stroke="#f00" stroke-width=".21"/>
<circle cx="236.3" cy="110" r=".45" fill="#f00"/>
<circle cx="236.3" cy="110" r=".45" fill="none" stroke="#f00" stroke-width=".21"/>
<circle cx="257.1" cy="110" r=".45" fill="#f00"/>
<circle cx="257.1" cy="110" r=".45" fill="none" stroke="#f00" stroke-width=".21"/>
<circle cx="162.4" cy="114.7" r=".45" fill="#f00"/>
<circle cx="162.4" cy="114.7" r=".45" fill="none" stroke="#f00" stroke-width=".21"/>
<circle cx="247.9" cy="137.8" r=".45" fill="#f00"/>
<circle cx="247.9" cy="137.8" r=".45" fill="none" stroke="#f00" stroke-width=".21"/>
<circle cx="224.8" cy="123.9" r=".45" fill="#f00"/>
<circle cx="224.8" cy="123.9" r=".45" fill="none" stroke="#f00" stroke-width=".21"/>
<circle cx="236.3" cy="123.9" r=".45" fill="#f00"/>
<circle cx="236.3" cy="123.9" r=".45" fill="none" stroke="#f00" stroke-width=".21"/>
<circle cx="220.1" cy="130.8" r=".45" fill="#f00"/>
<circle cx="220.1" cy="130.8" r=".45" fill="none" stroke="#f00" stroke-width=".21"/>
<circle cx="236.3" cy="137.8" r=".45" fill="#f00"/>
<circle cx="236.3" cy="137.8" r=".45" fill="none" stroke="#f00" stroke-width=".21"/>
<circle cx="220.1" cy="137.8" r=".45" fill="#f00"/>
<circle cx="220.1" cy="137.8" r=".45" fill="none" stroke="#f00" stroke-width=".21"/>
<circle cx="50.5" cy="128.1" r=".44" fill="#f00"/>
<circle cx="50.5" cy="128.1" r=".44" fill="none" stroke="#f00" stroke-width=".21"/>
<g font-size="3.7" fill="#00f">
<text x="222.9" y="45.6">1.8V Supply</text>
<text x="64.4" y="93.5">5V to 3.6V conversion</text>
<text x="92.1" y="105.7">3.3V Supply</text>
<text x="224.8" y="106.2">2.5V supply</text>
</g>
<g font-size="2.1">
<text x="27.4" y="31.1">+5V_Reg</text>
<text x="75.9" y="33.4">U19</text>
<text x="149" y="31.1">+3V6</text>
<text x="68.1" y="36.4">TPSM33625RDNR</text>
<text x="30.6" y="42.8">C1</text>
<text x="30.6" y="47.5">4.7uF</text>
<text x="39.9" y="42.8">C3</text>
<text x="39.9" y="47.5">0.1uF</text>
<text x="49.6" y="46.8">10K</text>
<text x="50" y="44.2">R1</text>
<text x="57" y="47.1">2</text>
<text x="57" y="42.5">3</text>
<text x="96" y="47.1">5</text>
<text x="96" y="42.5">7</text>
<text x="111.5" y="46.1">R9</text>
<text x="96" y="51.8">6</text>
<text x="111.5" y="48.4">26.1K</text>
<text x="120.8" y="52.1">C7</text>
<text x="130" y="52.1">C8</text>
<text x="139.3" y="52.1">C9</text>
<text x="158.2" y="49.1">+3V6</text>
<text x="193.6" y="52.1">TPSM82822ASILR</text>
<text x="199.8" y="49.1">U5</text>
<text x="248.8" y="52.3">1V8</text>
<text x="276.1" y="49.1">+1V8</text>
<text x="42.6" y="58.5">R2</text>
<text x="57" y="56.4">8</text>
<text x="96" y="56.4">4</text>
<text x="110.2" y="59.9">R10</text>
<text x="120.8" y="56.7">22uF</text>
<text x="130" y="56.7">22uF</text>
<text x="139.3" y="56.7">22uF</text>
<text x="187.8" y="58.3">1</text>
<text x="215.3" y="58.3">7</text>
<text x="42.4" y="61.1">5.6K</text>
<text x="55.8" y="65.6">11</text>
<text x="57" y="61">1</text>
<text x="96" y="65.6">10</text>
<text x="96" y="61">9</text>
<text x="110.2" y="62.3">10K</text>
<text x="187.8" y="62.9">2</text>
<text x="215.3" y="62.9">5</text>
<text x="215.3" y="60.5">6</text>
<text x="226.2" y="60.9">C21</text>
<text x="226.2" y="65.5">240pF</text>
<text x="237" y="63.4">200K</text>
<text x="237.7" y="60.2">R25</text>
<text x="247" y="60.9">C25</text>
<text x="247" y="65.5">22uF</text>
<text x="256.2" y="60.9">C29</text>
<text x="256.2" y="65.5">22uF</text>
<text x="164.7" y="67.1">3V6_PGood</text>
<text x="187.8" y="67.5">3</text>
<text x="215.3" y="67.5">8</text>
<text x="31.1" y="75.4">3V6_PGood</text>
<text x="45" y="76.1">R3</text>
<text x="53.7" y="75.2">C4</text>
<text x="161.5" y="77">C17</text>
<text x="164.7" y="73.1">1V8_PGood</text>
<text x="187.8" y="72.1">4</text>
<text x="215.3" y="76.7">9</text>
<text x="215.3" y="72.1">10</text>
<text x="237" y="77.3">100K</text>
<text x="237.7" y="74">R26</text>
<text x="45" y="78.4">10K</text>
<text x="53.7" y="79.8">1uF</text>
<text x="161.5" y="81.7">4.7uF</text>
<text x="183.2" y="78.4">R19</text>
<text x="183.2" y="80.8">10K</text>
<text x="160.1" y="107.3">+3V6</text>
<text x="201.7" y="105">U9</text>
<text x="278" y="103.2">+2V5</text>
<text x="27.4" y="109.2">+3V6</text>
<text x="62.7" y="112.2">TPSM82822ASILR</text>
<text x="69" y="109.2">U7</text>
<text x="115.4" y="112.4">3V3_SoC</text>
<text x="145.3" y="109.2">+3V3</text>
<text x="194.7" y="108.2">TPS7A4501KTTR</text>
<text x="57" y="118.3">1</text>
<text x="84.5" y="118.3">7</text>
<text x="106.9" y="119.6">R35</text>
<text x="189.7" y="114.2">2</text>
<text x="217.1" y="114.2">4</text>
<text x="225.7" y="116.8">C36</text>
<text x="239.6" y="115.4">R38</text>
<text x="239.6" y="117.7">4.22K</text>
<text x="248.8" y="116.8">C38</text>
<text x="258.1" y="116.8">C40</text>
<text x="57" y="122.9">2</text>
<text x="84.5" y="122.9">5</text>
<text x="84.5" y="120.6">6</text>
<text x="95.3" y="121">C35</text>
<text x="95.3" y="125.6">240pF</text>
<text x="106.9" y="121.9">226K</text>
<text x="116.2" y="121">C37</text>
<text x="116.2" y="125.6">22uF</text>
<text x="125.4" y="121">C39</text>
<text x="125.4" y="125.6">22uF</text>
<text x="165.6" y="124.4">3V3_PG</text>
<text x="189.7" y="123.4">1</text>
<text x="217.1" y="123.4">5</text>
<text x="225.7" y="121.5">0.056uF</text>
<text x="248.8" y="121.5">10uF</text>
<text x="258.1" y="121.5">10uF</text>
<text x="35.7" y="128.6">1V8_PGood</text>
<text x="57" y="127.6">3</text>
<text x="84.5" y="127.6">8</text>
<text x="163.3" y="130.7">C33</text>
<text x="217.1" y="128">3</text>
<text x="217.1" y="130.3">6</text>
<text x="239.6" y="129.3">R39</text>
<text x="239.6" y="131.6">4.02K</text>
<text x="30.6" y="133.2">3V3_PG</text>
<text x="30.6" y="137.2">C31</text>
<text x="57" y="132.2">4</text>
<text x="84.5" y="136.8">9</text>
<text x="84.5" y="132.2">10</text>
<text x="106.9" y="133.4">R36</text>
<text x="106.9" y="135.8">50.5K</text>
<text x="163.3" y="135.3">4.7uF</text>
<text x="30.6" y="141.8">4.7uF</text>
<text x="52.4" y="138.1">R34</text>
<text x="52.4" y="140.4">10K</text>
</g>
<g font-size="2.1" fill="#00c">
<text x="60.9" y="44">VIN</text>
<text x="87.4" y="44">BOOT</text>
<text x="60.9" y="48.6">EN</text>
<text x="88.7" y="53.3">SW1</text>
<text x="89.8" y="48.6">SW</text>
<text x="60.9" y="57.9">VCC</text>
<text x="87.5" y="57.9">VOUT</text>
<text x="191.7" y="59.7">VIN1</text>
<text x="205.7" y="59.7">VOUT3</text>
<text x="60.9" y="62.5">PGOOD</text>
<text x="90.6" y="62.5">FB</text>
<text x="191.7" y="64.3">VIN2</text>
<text x="205.7" y="64.3">VOUT1</text>
<text x="205.7" y="62">VOUT2</text>
<text x="60.9" y="67.1">RT</text>
<text x="88.7" y="67.1">GND</text>
<text x="191.7" y="69">EN</text>
<text x="209.9" y="69">FB</text>
<text x="191.7" y="73.6">PG</text>
<text x="206.8" y="73.6">GND1</text>
<text x="206.8" y="78.2">GND2</text>
<text x="60.9" y="119.8">VIN1</text>
<text x="74.8" y="119.8">VOUT3</text>
<text x="193.5" y="115.7">IN</text>
<text x="210" y="115.7">OUT</text>
<text x="60.9" y="124.4">VIN2</text>
<text x="74.8" y="124.4">VOUT1</text>
<text x="74.8" y="122.1">VOUT2</text>
<text x="193.5" y="124.9">SHDN_N</text>
<text x="210.4" y="124.9">ADJ</text>
<text x="60.9" y="129.1">EN</text>
<text x="79" y="129.1">FB</text>
<text x="208.7" y="129.5">GND1</text>
<text x="208.7" y="131.8">GND2</text>
<text x="60.9" y="133.7">PG</text>
<text x="76" y="133.7">GND1</text>
<text x="76" y="138.3">GND2</text>
</g>
<g font-size="1.7">
<text x="47.9" y="9.1">5</text>
<text x="101" y="9.1">4</text>
<text x="154.1" y="9.1">3</text>
<text x="207.3" y="9.1">2</text>
<text x="260.4" y="9.1">1</text>
<text x="19.6" y="34.5">D</text>
<text x="287.6" y="34.5">D</text>
<text x="19.6" y="81.1">C</text>
<text x="287.6" y="81.1">C</text>
<text x="19.6" y="127.6">B</text>
<text x="287.6" y="127.6">B</text>
<text x="19.6" y="174.2">A</text>
<text x="287.6" y="174.2">A</text>
<text x="47.9" y="197.8">5</text>
<text x="101" y="197.8">4</text>
<text x="154.1" y="197.8">3</text>
<text x="207.3" y="197.8">2</text>
<text x="260.4" y="197.8">1</text>
</g>
</svg>
